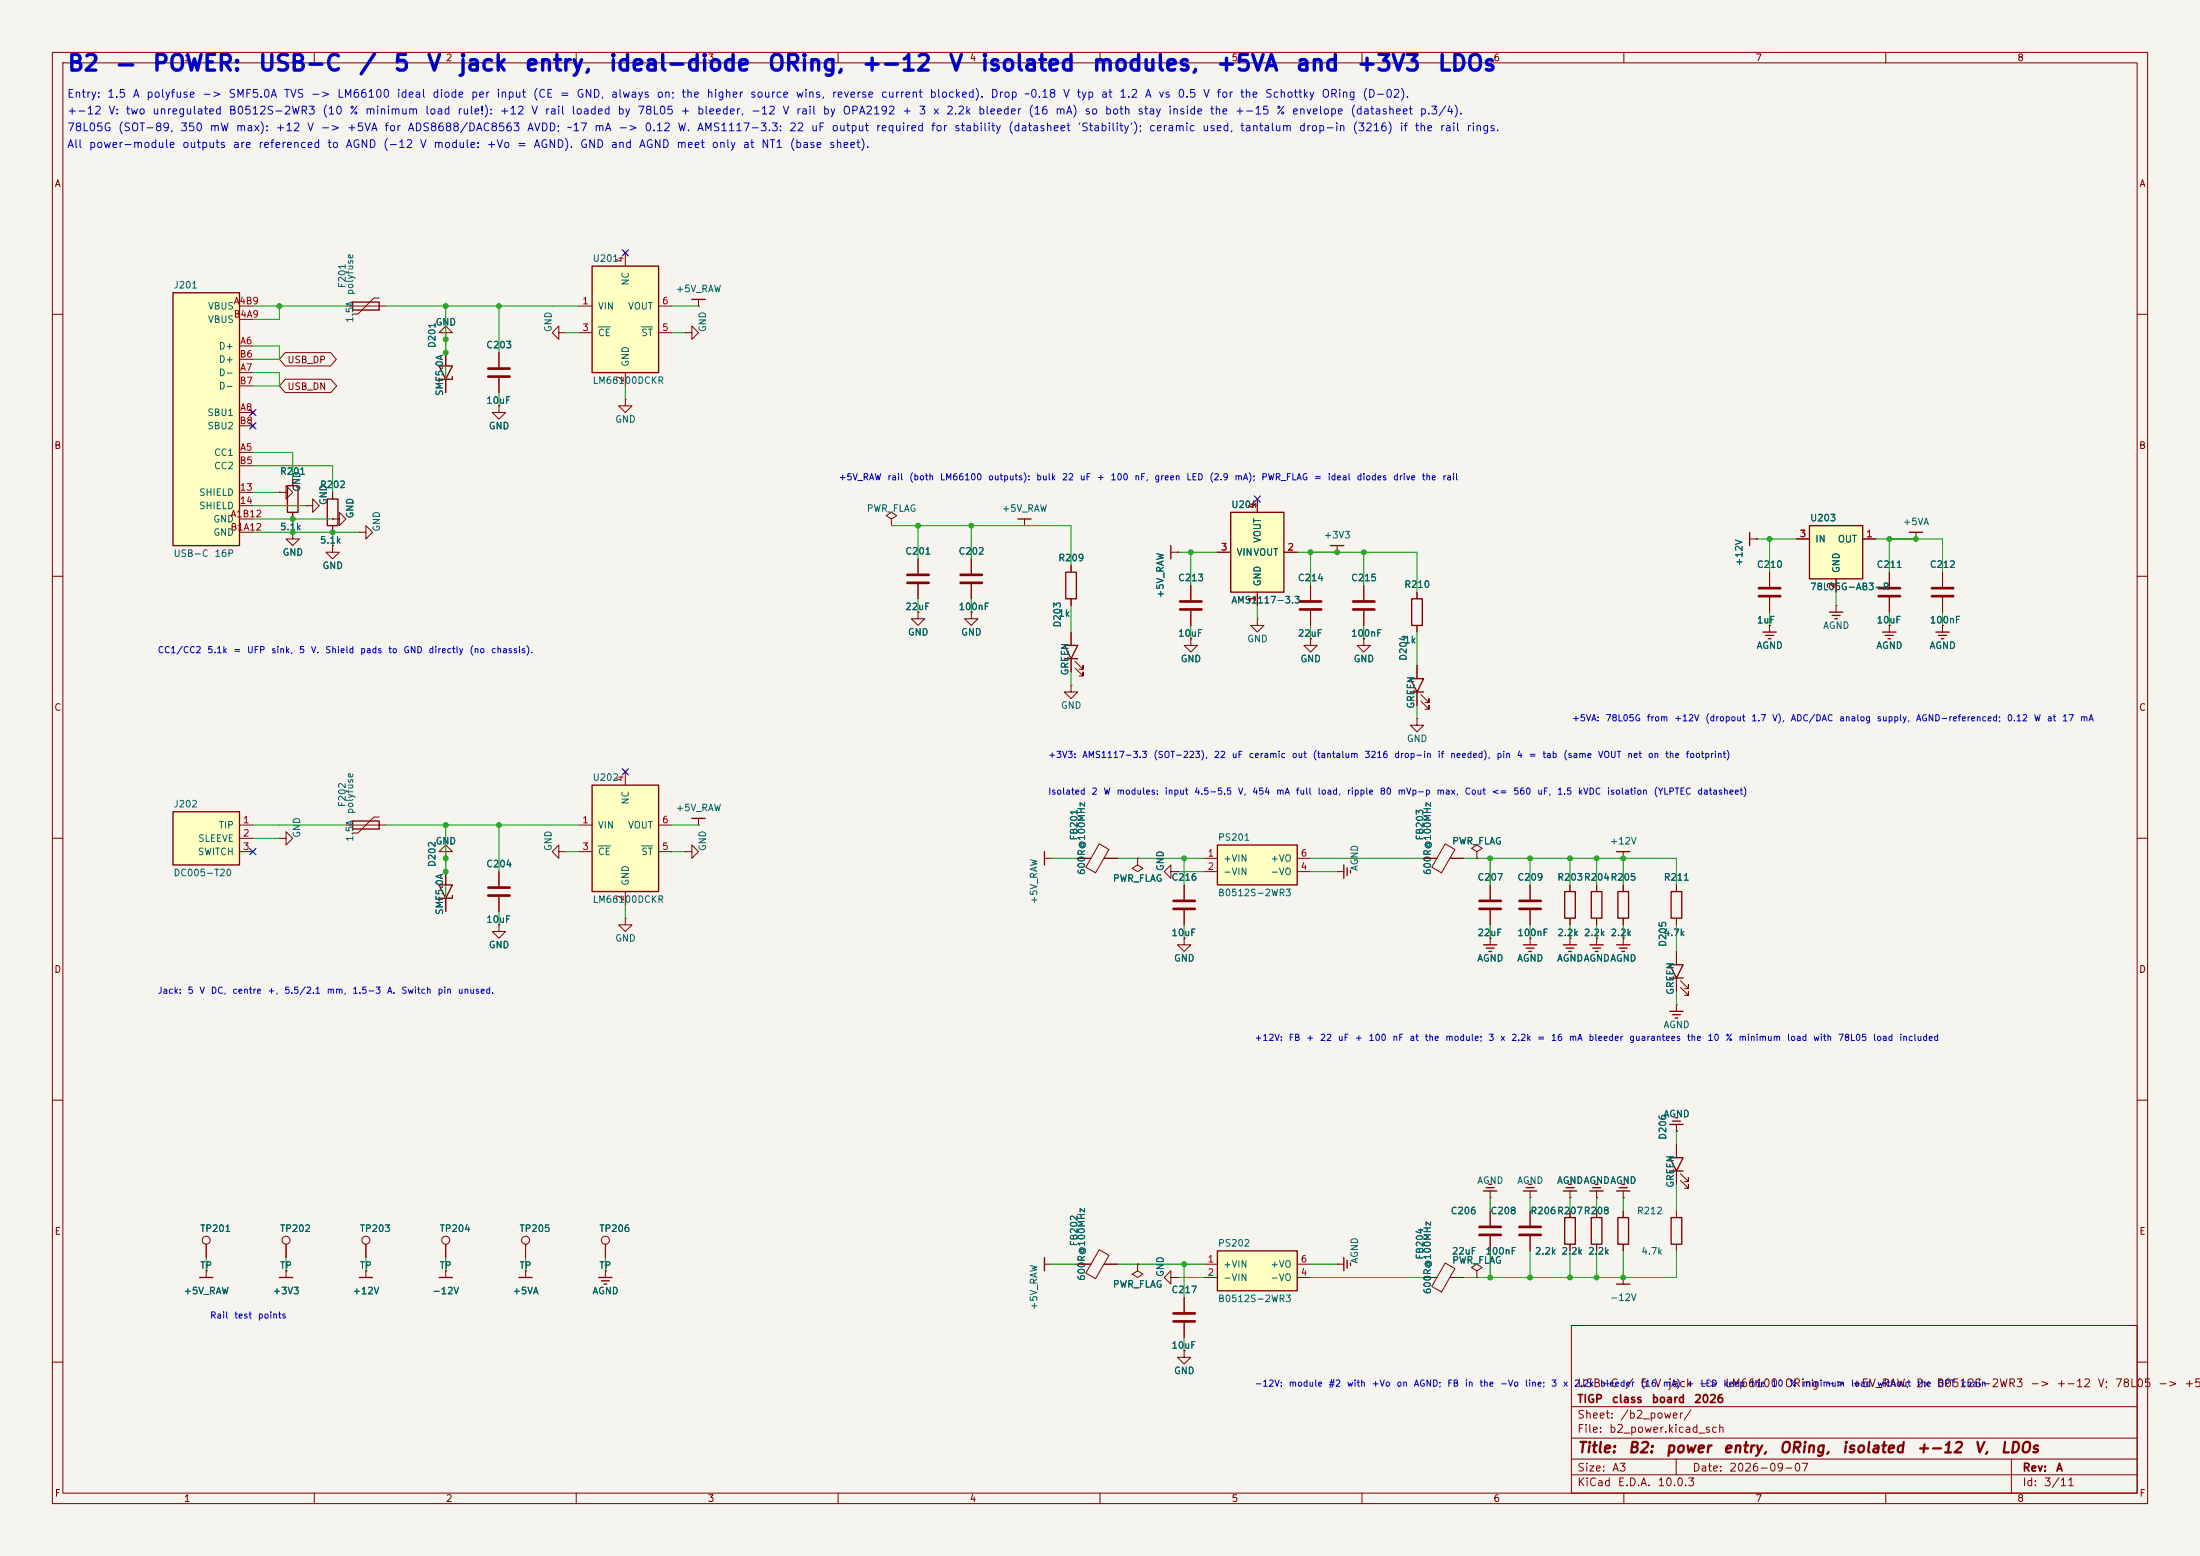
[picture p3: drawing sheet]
<svg xmlns="http://www.w3.org/2000/svg" width="420mm" height="297mm" viewBox="0 0 420 297" stroke-linecap="round" stroke-linejoin="round" font-family="sans-serif">
<path d="M0 0h420v297h-420z" fill="#f5f4ef" stroke="#f5f4ef" stroke-width=".19"/>
<g fill="none" stroke="#840000" stroke-width=".19">
<path d="M10 10h400v277h-400zM12 12h396v273h-396zM60 10v2M110 10v2M160 10v2M210 10v2M260 10v2M310 10v2M360 10v2M10 60h2M85.1 63.5h1.3l-1.3-1.3-1.3 1.3h1.3v1.3M85.1 64.8h.1"/>
<path d="M408 60h2M10 110h2M204.5 108v1.2M204.5 114.3v1.3M240 118.1v1.3h1.3l-1.3 1.3-1.2-1.3h1.2M240 118.1h.1M250.2 111.8v2.8M250.2 116.6v2.8M255.3 105.4h.1M255.3 104.1v1.3M260.3 111.8v2.8M260.3 116.6v2.8"/>
<path d="M270.5 113v1.3M270.5 119.4v1.3M408 110h2M227.3 121.9v1.3h1.3l-1.3 1.3-1.2-1.3h1.2M227.3 121.9h.1M250.2 121.9v1.3h1.3l-1.3 1.3-1.3-1.3h1.3M250.2 121.9h.1M260.3 121.9v1.3h1.3l-1.3 1.3-1.2-1.3h1.2M260.3 121.9h.1M270.5 137.2v1.2h1.3l-1.3 1.3-1.3-1.3h1.3M270.5 137.2h.1M270.5 127v2.5"/>
<path d="M270.5 132.1v2.5M271.3 133.9l1.5 1.5v-.8v.8h-.8M271.3 132.6l1.5 1.5v-.7v.7h-.8M10 160h2M408 160h2M205.7 163.8h2.6M209.9 161.1l1.8 1.1-2.6 4.4-1.8-1.1zM210.8 163.8h2.6M255.3 166.4h.1M255.3 166.4h1.2M271.8 163.8h2.5M275.9 161.1l1.8 1.1-2.5 4.4-1.9-1.1z"/>
<path d="M276.9 163.8h2.5M281.9 162.6l1.1-.7-1.1-.6-1 .6 1 .7v1.2M281.9 163.8h.1M304.8 179.1h.1M304.8 179.1v1.2M10 210h2M408 210h2M300 253h108v32h-108zM10 260h2M300 278.5h108M300 274.5h108M300 268.5h108"/>
<path d="M320 278.5v3M384 278.5v6.5M408 260h2M60 285v2M110 285v2M160 285v2M210 285v2M260 285v2M300 281.5h108M310 285v2M360 285v2"/>
</g>
<path d="M203.5 109.2h2v5.1h-2zM254 104.1h2.5M269.5 114.3h2v5.1h-2zM269.2 129.5h2.6l-1.3 2.6zM269.2 132.1h2.6M256.5 165.1v2.5M257.2 165.6v1.5M257.8 166.1v.5M303.5 180.3h2.6M304 181h1.6M304.5 181.6h.6" fill="none" stroke="#840000" stroke-width=".25"/>
<path d="M248.2 114.8h4M248.2 116.3h4M258.3 114.8h4.1M258.3 116.3h4.1" fill="none" stroke="#840000" stroke-width=".51"/>
<path d="M234.9 97.8h10.2v15.2h-10.2z" fill="#ffffc2"/>
<path d="M67.3 57.7h5.1v1.5h-5.1zM234.9 97.8h10.2v15.2h-10.2zM223.5 104.1v2.6M203.2 123.2h2.5l-1.2 2.5zM203.2 125.7h2.5" fill="none" stroke="#840000" stroke-width=".25"/>
<g fill="none" stroke="#840000" stroke-width=".19">
<path d="M66 58.4h7.7M72.4 56.9h-1l-3.1 3h-1M95.2 77.5v1.2h1.3l-1.3 1.3-1.2-1.3h1.2M95.2 77.5h.1M95.2 67.3v2.8M95.2 72.1v2.8M119.4 76.2v1.3h1.2l-1.2 1.2-1.3-1.2h1.3M119.4 76.2h.1M240 95.3v2.5M223.5 105.4h1.3M224.8 105.4h.1M227.3 111.8v2.8"/>
<path d="M227.3 116.6v2.8M232.4 105.4h2.5M240 113v2.6M245.1 105.4h2.5M204.5 130.8v1.3h1.2l-1.2 1.3-1.3-1.3h1.3M204.5 130.8h.1M204.5 120.7v2.5M204.5 125.7v2.6M205.2 127.5l1.6 1.5v-.7v.7h-.8M205.2 126.2l1.6 1.6v-.8v.8h-.8M226.1 179.1v1.2h1.2l-1.2 1.3-1.3-1.3h1.3M226.1 179.1h.1"/>
<path d="M226.1 168.9v2.8M226.1 173.7v2.8M85.1 237.5v2.5"/>
<circle cx="85.1" cy="236.7" r=".76"/>
</g>
<path d="M93.2 70.4h4.1M93.2 71.9h4.1M225.3 114.8h4.1M225.3 116.3h4.1M224 172h4.1M224 173.5h4.1" fill="none" stroke="#840000" stroke-width=".51"/>
<path d="M232.4 161.3h15.2v7.6h-15.2z" fill="#ffffc2"/>
<g fill="none" stroke="#840000" stroke-width=".25">
<path d="M232.4 161.3h15.2v7.6h-15.2zM298.7 170.2h2v5.1h-2zM303.8 170.2h2v5.1h-2zM308.9 170.2h2v5.1h-2zM319 170.2h2.1v5.1h-2.1zM283.2 180.3h2.5M283.7 181h1.5M284.2 181.6h.5M290.8 180.3h2.6M291.3 181h1.6M291.8 181.6h.6M298.4 180.3h2.6"/>
<path d="M299 181h1.5M299.5 181.6h.5M308.6 180.3h2.5M309.1 181h1.5M309.6 181.6h.5M318.8 184.2h2.5l-1.3 2.5zM318.8 186.7h2.5M318.8 193h2.5M319.3 193.7h1.5M319.8 194.3h.5"/>
</g>
<g fill="none" stroke="#840000" stroke-width=".19">
<path d="M53.3 94h1.3v-1.3l1.3 1.3-1.3 1.3v-1.3M53.3 94h.1M55.9 101.6v1.3h1.2l-1.2 1.2-1.3-1.2h1.3M55.9 101.6h.1M217.2 163.8v1.3l1 .6-1 .7-1-.7 1-.6M217.2 163.8h.1M223.5 166.4v-1.3l-1.3 1.3 1.3 1.2v-1.2h1.3M224.8 166.4h.1M229.9 163.8h2.5M229.9 166.4h2.5M247.6 163.8h2.6M247.6 166.4h2.6"/>
<path d="M284.5 179.1h.1M284.5 168.9v2.8M284.5 173.7v2.8M284.5 179.1v1.2M292.1 179.1h.1M292.1 168.9v2.8M292.1 173.7v2.8M292.1 179.1v1.2M299.7 179.1h.1M299.7 168.9v1.3M299.7 175.3v1.2M299.7 179.1v1.2"/>
<path d="M304.8 168.9v1.3M304.8 175.3v1.2M309.9 179.1h.1M309.9 168.9v1.3M309.9 175.3v1.2M309.9 179.1v1.2M320 168.9v1.3M320 175.3v1.2M320 191.8h.1M320 181.6v2.6M320 186.7v2.5M320 191.8v1.2"/>
<path d="M320.8 188.5l1.5 1.5v-.8v.8h-.7M320.8 187.2l1.5 1.5v-.7v.7h-.7"/>
</g>
<path d="M282.4 172h4.1M282.4 173.5h4.1M290.1 172h4M290.1 173.5h4" fill="none" stroke="#840000" stroke-width=".51"/>
<path d="M33 55.9h12.7v48.2h-12.7z" fill="#ffffc2"/>
<path d="M33 55.9h12.7v48.2h-12.7zM54.9 92.7h2v5.1h-2zM62.5 95.3h2v5h-2zM67.3 156.7h5.1v1.5h-5.1z" fill="none" stroke="#840000" stroke-width=".25"/>
<g fill="none" stroke="#840000" stroke-width=".19">
<path d="M45.7 58.4h2.6M45.7 66h2.6M45.7 71.1h2.6M45.7 78.7h2.6M45.7 61h2.6M45.7 68.6h2.6M45.7 73.7h2.6M47.9 78.4l.7 .7M48.6 78.4l-.7 .7M45.7 94h2.6M45.7 96.5h2.6M45.7 99.1h2.6"/>
<path d="M45.7 86.4h2.6M45.7 88.9h2.6M45.7 81.3h2.6M47.9 80.9l.7 .8M48.6 80.9l-.7 .8M55.9 91.4v1.3M55.9 97.8v1.3M58.4 96.5h1.3v-1.2l1.3 1.2-1.3 1.3v-1.3M58.4 96.5h.1M63.5 99.1h1.3v-1.3l1.2 1.3-1.2 1.2v-1.2M63.5 99.1h.1M63.5 94v1.3"/>
<path d="M45.7 101.6h2.6M63.5 100.3v1.3M68.6 101.6h1.2v-1.3l1.3 1.3-1.3 1.3v-1.3M68.6 101.6h.1M66 157.5h7.7M72.4 156h-1l-3.1 3h-1M53.3 160h1.3v-1.2l1.3 1.2-1.3 1.3v-1.3M53.3 160h.1M209.9 238.5l1.8 1.1-2.6 4.5-1.8-1.1zM284.5 231.1v2.8M284.5 236v2.8M205.7 241.3h2.6"/>
<path d="M210.8 241.3h2.6M217.2 241.3v1.3l1 .6-1 .6-1-.6 1-.6M217.2 241.3h.1M223.5 243.8v-1.2l-1.3 1.2 1.3 1.3v-1.3h1.3M224.8 243.8h.1M281.9 242.6l1.1-.7-1.1-.6-1 .6 1 .7v1.2M281.9 243.8h.1"/>
</g>
<path d="M282.4 235.7h4.1M282.4 234.2h4.1" fill="none" stroke="#840000" stroke-width=".51"/>
<path d="M232.4 238.8h15.2v7.6h-15.2z" fill="#ffffc2"/>
<path d="M132.1 57.2h2.5M194.3 99.1h2.5M308.6 162.6h2.5M232.4 238.8h15.2v7.6h-15.2zM256.5 240v2.6M257.2 240.5v1.6M257.8 241v.6" fill="none" stroke="#840000" stroke-width=".25"/>
<g fill="none" stroke="#840000" stroke-width=".19">
<path d="M133.3 58.4h.1M133.3 57.2v1.2M130.8 63.5h1.3v-1.3l1.2 1.3-1.2 1.3v-1.3M130.8 63.5h.1M195.6 99.1v1.2M63.5 104.1v1.3h1.3l-1.3 1.3-1.3-1.3h1.3M63.5 104.1h.1M175.3 116.8v1.3h1.2l-1.2 1.3-1.3-1.3h1.3M175.3 116.8h.1M175.3 106.7v2.8M175.3 111.5v2.8M185.4 116.8v1.3h1.3l-1.3 1.3-1.3-1.3h1.3"/>
<path d="M185.4 116.8h.1M185.4 106.7v2.8M185.4 111.5v2.8M195.6 100.3h.1M85.1 162.6h1.3l-1.3-1.3-1.3 1.3h1.3v1.2M85.1 163.8h.1M309.9 163.8h.1M309.9 162.6v1.2M226.1 257.8v1.3h1.2l-1.2 1.2-1.3-1.2h1.3M226.1 257.8h.1M226.1 247.6v2.8M226.1 252.5v2.8"/>
<path d="M229.9 241.3h2.5M229.9 243.8h2.5M247.6 241.3h2.6M247.6 243.8h2.6M255.3 241.3h.1M255.3 241.3h1.2M271.8 243.8h2.5M275.9 241.1l1.8 1.1-2.5 4.4-1.9-1.1zM276.9 243.8h2.5"/>
</g>
<path d="M173.2 109.7h4.1M173.2 111.3h4.1M183.4 109.7h4.1M183.4 111.3h4.1M224 250.7h4.1M224 252.2h4.1" fill="none" stroke="#840000" stroke-width=".51"/>
<path d="M345.4 100.3h10.2v10.2h-10.2z" fill="#ffffc2"/>
<path d="M345.4 100.3h10.2v10.2h-10.2zM364.5 101.6h2.5M132.1 156.2h2.5" fill="none" stroke="#840000" stroke-width=".25"/>
<path d="M170.2 99.1l1-.7-1-.6-1 .6 1 .7v1.2M170.2 100.3h.1M342.9 102.9h2.5M350.5 110.5v2.5M355.6 102.9h2.5M365.8 102.9h.1M365.8 101.6v1.3M133.3 157.5h.1M133.3 156.2v1.3M130.8 162.6h1.3v-1.3l1.2 1.3-1.2 1.2v-1.2M130.8 162.6h.1" fill="none" stroke="#840000" stroke-width=".19"/>
<path d="M113 149.9h12.7v20.3h-12.7z" fill="#ffffc2"/>
<g fill="none" stroke="#840000" stroke-width=".25">
<path d="M334 101.6v2.5M349.2 116.8h2.6M349.8 117.5h1.5M350.3 118.1h.5M336.5 120.7h2.6M337.1 121.3h1.5M337.6 121.9h.5M359.4 120.7h2.5M359.9 121.3h1.5M360.4 121.9h.5M369.6 120.7h2.5M370.1 121.3h1.5"/>
<path d="M370.6 121.9h.5M113 149.9h12.7v20.3h-12.7zM199.4 162.6v2.5"/>
</g>
<g fill="none" stroke="#840000" stroke-width=".19">
<path d="M334 102.9h1.3M335.3 102.9h.1M337.8 119.4h.1M337.8 109.2v2.8M337.8 114v2.8M337.8 119.4v1.3M350.5 115.6h.1M350.5 115.6v1.2M360.7 119.4h.1M360.7 119.4v1.3M370.8 119.4h.1M370.8 119.4v1.3"/>
<path d="M110.5 157.5h2.5M119 146.9l.8 .8M119.4 147.3v2.6M119.8 146.9l-.8 .8M125.7 157.5h2.6M95.2 176.5v1.3h1.3l-1.3 1.3-1.2-1.3h1.2M95.2 176.5h.1M95.2 166.4v2.8M95.2 171.2v2.8M106.7 162.6v-1.3l-1.3 1.3 1.3 1.2v-1.2h1.2M107.9 162.6h.1M110.5 162.6h2.5"/>
<path d="M119.4 175.3v1.2h1.2l-1.2 1.3-1.3-1.3h1.3M119.4 175.3h.1M119.4 170.2v2.5M125.7 162.6h2.6M199.4 163.8h1.3M200.7 163.8h.1"/>
</g>
<path d="M114.2 161.5h2.3M122.5 161.5h2.1" fill="none" stroke="#006464" stroke-width=".19"/>
<path d="M335.8 112.3h4.1M335.8 113.8h4.1M93.2 169.4h4.1M93.2 170.9h4.1" fill="none" stroke="#840000" stroke-width=".51"/>
<path d="M33 154.9h12.7v10.2h-12.7z" fill="#ffffc2"/>
<g fill="none" stroke="#840000" stroke-width=".25">
<path d="M83.8 69.9h2.6l-1.3 2.5zM86.4 71.9v.5h-2.6v.5M33 154.9h12.7v10.2h-12.7zM83.8 168.9h2.6l-1.3 2.6zM86.4 170.9v.6h-2.6v.5M318.8 214.6h2.5M319.3 214h1.5M319.8 213.4h.5M283.2 227.3h2.5M283.7 226.7h1.5M284.2 226.1h.5M290.8 227.3h2.6"/>
<path d="M291.3 226.7h1.6M291.8 226.1h.6M298.4 227.3h2.6M298.7 232.4h2v5.1h-2zM299 226.7h1.5M299.5 226.1h.5M303.5 227.3h2.6M303.8 232.4h2v5.1h-2zM304 226.7h1.6M304.5 226.1h.6M308.6 227.3h2.5M308.9 232.4h2v5.1h-2z"/>
<path d="M309.1 226.7h1.5M309.6 226.1h.5M318.8 221h2.5l-1.3 2.5zM318.8 223.5h2.5M319 232.4h2.1v5.1h-2.1zM38.1 243.8h2.5M53.3 243.8h2.6M68.6 243.8h2.5M83.8 243.8h2.6M99.1 243.8h2.5M114.3 243.8h2.5M114.8 244.5h1.5"/>
<path d="M115.3 245.1h.5M199.4 240v2.6M308.6 245.1h2.5"/>
</g>
<g fill="none" stroke="#840000" stroke-width=".19">
<path d="M85.1 67.3v2.6M85.1 72.4v2.5M360.7 109.2v2.8M360.7 114v2.8M370.8 109.2v2.8M370.8 114v2.8M45.7 157.5h2.6M45.7 160h2.6M45.7 162.6h2.6M85.1 166.4v2.5M85.1 171.5v2.5M320 215.9h.1"/>
<path d="M320 214.6v1.3M320 218.4v2.6M39.4 237.5v2.5M54.6 237.5v2.5M69.8 237.5v2.5M100.3 237.5v2.5M115.6 237.5v2.5M284.5 228.6h.1M284.5 227.3v1.3M292.1 228.6h.1M292.1 227.3v1.3M292.1 231.1v2.8"/>
<path d="M292.1 236v2.8M299.7 228.6h.1M299.7 227.3v1.3M299.7 231.1v1.3M299.7 237.5v1.3M304.8 228.6h.1M304.8 227.3v1.3M304.8 231.1v1.3M304.8 237.5v1.3M309.9 228.6h.1M309.9 227.3v1.3M309.9 231.1v1.3"/>
<path d="M309.9 237.5v1.3M320 223.5v2.6M320 231.1v1.3M320 237.5v1.3M320.8 225.3l1.5 1.5v-.7v.7h-.7M320.8 224l1.5 1.6v-.8v.8h-.7M39.4 242.6h.1M39.4 242.6v1.2M54.6 242.6h.1M54.6 242.6v1.2M69.8 242.6h.1M69.8 242.6v1.2"/>
<path d="M85.1 242.6h.1M85.1 242.6v1.2M100.3 242.6h.1M100.3 242.6v1.2M115.6 242.6h.1M115.6 242.6v1.2M199.4 241.3h1.3M200.7 241.3h.1M309.9 243.8h.1M309.9 243.8v1.3"/>
<circle cx="39.4" cy="236.7" r=".76"/>
<circle cx="54.6" cy="236.7" r=".76"/>
<circle cx="69.8" cy="236.7" r=".76"/>
<circle cx="100.3" cy="236.7" r=".76"/>
<circle cx="115.6" cy="236.7" r=".76"/>
</g>
<path d="M358.6 112.3h4.1M358.6 113.8h4.1M368.8 112.3h4.1M368.8 113.8h4.1M290.1 235.7h4M290.1 234.2h4" fill="none" stroke="#840000" stroke-width=".51"/>
<path d="M113 50.8h12.7v20.3h-12.7z" fill="#ffffc2"/>
<path d="M113 50.8h12.7v20.3h-12.7z" fill="none" stroke="#840000" stroke-width=".25"/>
<g fill="none" stroke="#840000" stroke-width=".19">
<path d="M110.5 58.4h2.5M119 47.9l.8 .7M119.4 48.3v2.5M119.8 47.9l-.8 .7M125.7 58.4h2.6M54.5 72.4h8.7l1.1 1.3-1.1 1.2h-8.7l-1.2-1.2zM54.5 67.3h8.6l1.1 1.3-1.1 1.3h-8.6l-1.2-1.3zM85.1 64.8h.1M85.1 67.3v2.6M85.1 72.4v2.5M95.2 77.5h.1M95.2 67.3v2.8"/>
<path d="M95.2 72.1v2.8M106.7 63.5v-1.3l-1.3 1.3 1.3 1.3v-1.3h1.2M107.9 63.5h.1M110.5 63.5h2.5M119.4 71.1v2.6M125.7 63.5h2.6M53.3 94h.1M55.9 91.4v1.3M55.9 97.8v1.3M58.4 96.5h.1M63.5 99.1h.1M63.5 94v1.3"/>
<path d="M240 95.3v2.5M55.9 101.6h.1M63.5 104.1h.1M63.5 100.3v1.3M175.3 116.8h.1M175.3 106.7v2.8M175.3 111.5v2.8M185.4 116.8h.1M185.4 106.7v2.8M185.4 111.5v2.8M204.5 108v1.2M204.5 114.3v1.3"/>
<path d="M224.8 105.4h.1M227.3 111.8v2.8M227.3 116.6v2.8M232.4 105.4h2.5M240 113v2.6M245.1 105.4h2.5M250.2 111.8v2.8M250.2 116.6v2.8M260.3 111.8v2.8M260.3 116.6v2.8M270.5 113v1.3M270.5 119.4v1.3"/>
<path d="M335.3 102.9h.1M337.8 119.4h.1M337.8 109.2v2.8M337.8 114v2.8M342.9 102.9h2.5M350.5 110.5v2.5M355.6 102.9h2.5M360.7 119.4h.1M360.7 109.2v2.8M360.7 114v2.8M370.8 119.4h.1M370.8 109.2v2.8"/>
<path d="M370.8 114v2.8M204.5 120.7v2.5M204.5 125.7v2.6M227.3 121.9h.1M250.2 121.9h.1M260.3 121.9h.1M270.5 127v2.5M270.5 132.1v2.5M85.1 163.8h.1M85.1 166.4v2.5M85.1 171.5v2.5M95.2 176.5h.1"/>
<path d="M95.2 166.4v2.8M95.2 171.2v2.8M205.7 163.8h2.6M210.8 163.8h2.6M217.2 163.8h.1M224.8 166.4h.1M226.1 179.1h.1M226.1 168.9v2.8M226.1 173.7v2.8M271.8 163.8h2.5M276.9 163.8h2.5M281.9 163.8h.1"/>
<path d="M284.5 179.1h.1M284.5 168.9v2.8M284.5 173.7v2.8M292.1 179.1h.1M292.1 168.9v2.8M292.1 173.7v2.8M299.7 179.1h.1M299.7 168.9v1.3M299.7 175.3v1.2M304.8 179.1h.1M304.8 168.9v1.3M304.8 175.3v1.2"/>
<path d="M309.9 179.1h.1M309.9 168.9v1.3M309.9 175.3v1.2M320 168.9v1.3M320 175.3v1.2M320 181.6v2.6M320 186.7v2.5M320 215.9h.1M320 218.4v2.6M39.4 237.5v2.5M54.6 237.5v2.5M69.8 237.5v2.5"/>
<path d="M85.1 237.5v2.5M100.3 237.5v2.5M115.6 237.5v2.5M284.5 231.1v2.8M284.5 236v2.8M292.1 231.1v2.8M292.1 236v2.8M299.7 228.6h.1M299.7 231.1v1.3M299.7 237.5v1.3M304.8 228.6h.1M304.8 231.1v1.3"/>
<path d="M304.8 237.5v1.3M309.9 228.6h.1M309.9 231.1v1.3M309.9 237.5v1.3M320 223.5v2.6M39.4 242.6h.1M54.6 242.6h.1M69.8 242.6h.1M85.1 242.6h.1M100.3 242.6h.1M115.6 242.6h.1M205.7 241.3h2.6"/>
<path d="M210.8 241.3h2.6M217.2 241.3h.1M224.8 243.8h.1M226.1 257.8h.1M226.1 247.6v2.8M226.1 252.5v2.8M271.8 243.8h2.5M276.9 243.8h2.5M281.9 243.8h.1"/>
</g>
<path d="M114.2 62.4h2.3M122.5 62.4h2.1" fill="none" stroke="#006464" stroke-width=".19"/>
<g fill="none" stroke="#009600" stroke-width=".19">
<path d="M48.3 58.4h17.7M53.3 58.4v2.6h-5M73.7 58.4h36.8M85.1 58.4v16.5M95.2 58.4v8.9M128.3 58.4h5M48.3 71.1h5v2.6h-5M48.3 66h5v2.6h-5M95.2 74.9v2.6M107.9 63.5h2.6M119.4 73.7v2.5M128.3 63.5h2.5"/>
<path d="M48.3 86.4h7.6v5M48.3 94h5M48.3 88.9h15.2v5.1M48.3 96.5h10.1M48.3 99.1h15.2M55.9 99.1v2.5M48.3 101.6h20.3M63.5 101.6v2.5M170.2 100.3h34.3v7.7M175.3 100.3v6.4M175.3 114.3v2.5M185.4 100.3v6.4"/>
<path d="M185.4 114.3v2.5M204.5 115.6v5.1M224.8 105.4h7.6M227.3 105.4v6.4M227.3 119.4v2.5M240 115.6v2.5M247.6 105.4h22.9v7.6M250.2 105.4v6.4M250.2 119.4v2.5M260.3 105.4v6.4M260.3 119.4v2.5M335.3 102.9h7.6"/>
<path d="M337.8 102.9v6.3M337.8 116.8v2.6M350.5 113v2.6M358.1 102.9h12.7v6.3M360.7 102.9v6.3M360.7 116.8v2.6M370.8 116.8v2.6M204.5 128.3v2.5M270.5 120.7v6.3M270.5 134.6v2.6M48.3 157.5h17.7M73.7 157.5h36.8"/>
<path d="M85.1 157.5v16.5M95.2 157.5v8.9M128.3 157.5h5M48.3 160h5M95.2 174v2.5M107.9 162.6h2.6M119.4 172.7v2.6M128.3 162.6h2.5M200.7 163.8h5M213.4 163.8h16.5M224.8 166.4h5.1M226.1 163.8v5.1"/>
<path d="M226.1 176.5v2.6M250.2 163.8h21.6M250.2 166.4h5.1M279.4 163.8h40.6v5.1M284.5 163.8v5.1M284.5 176.5v2.6M292.1 163.8v5.1M292.1 176.5v2.6M299.7 163.8v5.1M299.7 176.5v2.6M304.8 163.8v5.1M304.8 176.5v2.6"/>
<path d="M309.9 163.8v5.1M309.9 176.5v2.6M320 176.5v5.1M320 189.2v2.6M320 215.9v2.5M284.5 228.6v2.5M284.5 238.8v5M292.1 228.6v2.5M292.1 238.8v5M299.7 228.6v2.5M299.7 238.8v5M304.8 228.6v2.5"/>
<path d="M304.8 238.8v5M309.9 228.6v2.5M309.9 238.8v5M320 226.1v5M320 238.8v5h-40.6M39.4 240v2.6M54.6 240v2.6M69.8 240v2.6M85.1 240v2.6M100.3 240v2.6M115.6 240v2.6M200.7 241.3h5"/>
<path d="M213.4 241.3h16.5M224.8 243.8h5.1M226.1 241.3v6.3M226.1 255.3v2.5M250.2 241.3h5.1M250.2 243.8h21.6"/>
</g>
<path d="M118.8 47.7l1.2 1.2M120 47.7l-1.2 1.2M47.7 78.1l1.2 1.2M48.9 78.1l-1.2 1.2M47.7 80.7l1.2 1.2M48.9 80.7l-1.2 1.2M239.4 94.6l1.2 1.3M240.6 94.6l-1.2 1.3M118.8 146.7l1.2 1.2M120 146.7l-1.2 1.2M47.7 162l1.2 1.2M48.9 162l-1.2 1.2" fill="none" stroke="#000084" stroke-width=".19"/>
<g fill="#009600" stroke="#009600" stroke-width=".19">
<circle cx="255.3" cy="105.4" r=".46"/>
<circle cx="260.3" cy="105.4" r=".46"/>
<circle cx="250.2" cy="105.4" r=".46"/>
<circle cx="309.9" cy="163.8" r=".46"/>
<circle cx="284.5" cy="163.8" r=".46"/>
<circle cx="292.1" cy="163.8" r=".46"/>
<circle cx="299.7" cy="163.8" r=".46"/>
<circle cx="284.5" cy="243.8" r=".46"/>
<circle cx="226.1" cy="241.3" r=".46"/>
<circle cx="292.1" cy="243.8" r=".46"/>
<circle cx="304.8" cy="163.8" r=".46"/>
<circle cx="365.8" cy="102.9" r=".46"/>
<circle cx="360.7" cy="102.9" r=".46"/>
<circle cx="337.8" cy="102.9" r=".46"/>
<circle cx="309.9" cy="243.8" r=".46"/>
<circle cx="304.8" cy="243.8" r=".46"/>
<circle cx="299.7" cy="243.8" r=".46"/>
<circle cx="227.3" cy="105.4" r=".46"/>
<circle cx="226.1" cy="163.8" r=".46"/>
<circle cx="53.3" cy="58.4" r=".46"/>
<circle cx="55.9" cy="101.6" r=".46"/>
<circle cx="55.9" cy="99.1" r=".46"/>
<circle cx="85.1" cy="163.8" r=".46"/>
<circle cx="63.5" cy="101.6" r=".46"/>
<circle cx="185.4" cy="100.3" r=".46"/>
<circle cx="175.3" cy="100.3" r=".46"/>
<circle cx="85.1" cy="166.4" r=".46"/>
<circle cx="85.1" cy="157.5" r=".46"/>
<circle cx="95.2" cy="157.5" r=".46"/>
<circle cx="85.1" cy="67.3" r=".46"/>
<circle cx="85.1" cy="58.4" r=".46"/>
<circle cx="95.2" cy="58.4" r=".46"/>
<circle cx="85.1" cy="64.8" r=".46"/>
</g>
<g font-size="3" fill="#0000c2">
<text x="12.7" y="14.3">B2</text>
<text x="22" y="14.3">—</text>
<text x="29" y="14.3">POWER:</text>
<text x="49.2" y="14.3">USB-C</text>
<text x="68.4" y="14.3">/</text>
<text x="75" y="14.3">5</text>
<text x="81.3" y="14.3">V</text>
<text x="87.4" y="14.3">jack</text>
<text x="100" y="14.3">entry,</text>
<text x="116.1" y="14.3">ideal-diode</text>
<text x="146.4" y="14.3">ORing,</text>
<text x="164.3" y="14.3">+-12</text>
<text x="181" y="14.3">V</text>
<text x="187" y="14.3">isolated</text>
<text x="208.4" y="14.3">modules,</text>
<text x="232" y="14.3">+5VA</text>
<text x="247.2" y="14.3">and</text>
<text x="258.8" y="14.3">+3V3</text>
<text x="274.3" y="14.3">LDOs</text>
</g>
<g font-size="2" fill="#840000">
<text x="301" y="277.8">Title:</text>
<text x="310.7" y="277.8">B2:</text>
<text x="317.8" y="277.8">power</text>
<text x="328.8" y="277.8">entry,</text>
<text x="339.5" y="277.8">ORing,</text>
<text x="351.5" y="277.8">isolated</text>
<text x="365.7" y="277.8">+-12</text>
<text x="376.8" y="277.8">V,</text>
<text x="381.8" y="277.8">LDOs</text>
</g>
<g font-size="1.5" fill="#0000c2">
<text x="12.7" y="22.2">+-12</text>
<text x="12.7" y="19">Entry:</text>
<text x="20.4" y="19">1.5</text>
<text x="20.6" y="22.2">V:</text>
<text x="23.9" y="22.2">two</text>
<text x="25.2" y="19">A</text>
<text x="27.8" y="19">polyfuse</text>
<text x="29" y="22.2">unregulated</text>
<text x="38.5" y="19">-&gt;</text>
<text x="43.5" y="19">SMF5.0A</text>
<text x="43.5" y="22.2">B0512S-2WR3</text>
<text x="54.1" y="19">TVS</text>
<text x="59.2" y="19">-&gt;</text>
<text x="61.4" y="22.2">(10</text>
<text x="64.2" y="19">LM66100</text>
<text x="66.6" y="22.2">%</text>
<text x="69.6" y="22.2">minimum</text>
<text x="75.6" y="19">ideal</text>
<text x="81" y="22.2">load</text>
<text x="82.4" y="19">diode</text>
<text x="87.2" y="22.2">rule!):</text>
<text x="89.8" y="19">per</text>
<text x="94.7" y="19">input</text>
<text x="95.3" y="22.2">+12</text>
<text x="101.3" y="22.2">V</text>
<text x="101.6" y="19">(CE</text>
<text x="103.9" y="22.2">rail</text>
<text x="106.8" y="19">=</text>
<text x="109" y="22.2">loaded</text>
<text x="109.9" y="19">GND,</text>
<text x="116.5" y="19">always</text>
<text x="117.8" y="22.2">by</text>
<text x="121.6" y="22.2">78L05</text>
<text x="125.2" y="19">on;</text>
<text x="129.8" y="22.2">+</text>
<text x="130" y="19">the</text>
<text x="132.9" y="22.2">bleeder,</text>
<text x="134.8" y="19">higher</text>
<text x="143.1" y="19">source</text>
<text x="143.2" y="22.2">-12</text>
<text x="149.3" y="22.2">V</text>
<text x="151.8" y="19">wins,</text>
<text x="151.8" y="22.2">rail</text>
<text x="156.9" y="22.2">by</text>
<text x="158.7" y="19">reverse</text>
<text x="160.7" y="22.2">OPA2192</text>
<text x="168" y="19">current</text>
<text x="172.1" y="22.2">+</text>
<text x="175.3" y="22.2">3</text>
<text x="177.3" y="19">blocked).</text>
<text x="178" y="22.2">x</text>
<text x="180.5" y="22.2">2.2k</text>
<text x="186.6" y="22.2">bleeder</text>
<text x="189" y="19">Drop</text>
<text x="195.4" y="19">~0.18</text>
<text x="196.2" y="22.2">(16</text>
<text x="201.3" y="22.2">mA)</text>
<text x="202.8" y="19">V</text>
<text x="205.4" y="19">typ</text>
<text x="206.9" y="22.2">so</text>
<text x="210" y="19">at</text>
<text x="210.8" y="22.2">both</text>
<text x="213.6" y="19">1.2</text>
<text x="217" y="22.2">stay</text>
<text x="218.4" y="19">A</text>
<text x="221" y="19">vs</text>
<text x="222.9" y="22.2">inside</text>
<text x="224.7" y="19">0.5</text>
<text x="229.5" y="19">V</text>
<text x="230.8" y="22.2">the</text>
<text x="232.1" y="19">for</text>
<text x="235.6" y="22.2">+-15</text>
<text x="236.6" y="19">the</text>
<text x="241.4" y="19">Schottky</text>
<text x="243.5" y="22.2">%</text>
<text x="246.5" y="22.2">envelope</text>
<text x="252.2" y="19">ORing</text>
<text x="257.7" y="22.2">(datasheet</text>
<text x="260" y="19">(D-02).</text>
<text x="270.9" y="22.2">p.3/4).</text>
<text x="12.7" y="25.4">78L05G</text>
<text x="12.7" y="28.6">All</text>
<text x="16.9" y="28.6">power-module</text>
<text x="22.4" y="25.4">(SOT-89,</text>
<text x="34.3" y="25.4">350</text>
<text x="34.7" y="28.6">outputs</text>
<text x="39.9" y="25.4">mW</text>
<text x="44.3" y="28.6">are</text>
<text x="44.9" y="25.4">max):</text>
<text x="49.2" y="28.6">referenced</text>
<text x="52.5" y="25.4">+12</text>
<text x="58.5" y="25.4">V</text>
<text x="61.1" y="25.4">-&gt;</text>
<text x="62.3" y="28.6">to</text>
<text x="65.9" y="28.6">AGND</text>
<text x="66.1" y="25.4">+5VA</text>
<text x="73" y="28.6">(-12</text>
<text x="73.3" y="25.4">for</text>
<text x="77.7" y="25.4">ADS8688/DAC8563</text>
<text x="80" y="28.6">V</text>
<text x="82.6" y="28.6">module:</text>
<text x="92.8" y="28.6">+Vo</text>
<text x="98.6" y="28.6">=</text>
<text x="100.5" y="25.4">AVDD;</text>
<text x="101.7" y="28.6">AGND).</text>
<text x="108.1" y="25.4">~17</text>
<text x="110.6" y="28.6">GND</text>
<text x="113.3" y="25.4">mA</text>
<text x="116.5" y="28.6">and</text>
<text x="117.9" y="25.4">-&gt;</text>
<text x="121.8" y="28.6">AGND</text>
<text x="122.9" y="25.4">0.12</text>
<text x="129" y="28.6">meet</text>
<text x="129.2" y="25.4">W.</text>
<text x="132.9" y="25.4">AMS1117-3.3:</text>
<text x="135.7" y="28.6">only</text>
<text x="141.7" y="28.6">at</text>
<text x="145.2" y="28.6">NT1</text>
<text x="150.5" y="25.4">22</text>
<text x="150.6" y="28.6">(base</text>
<text x="154.7" y="25.4">uF</text>
<text x="158.1" y="28.6">sheet).</text>
<text x="158.6" y="25.4">output</text>
<text x="167.1" y="25.4">required</text>
<text x="177.6" y="25.4">for</text>
<text x="182" y="25.4">stability</text>
<text x="192.3" y="25.4">(datasheet</text>
<text x="205.6" y="25.4">'Stability');</text>
<text x="219.2" y="25.4">ceramic</text>
<text x="229.4" y="25.4">used,</text>
<text x="236.6" y="25.4">tantalum</text>
<text x="247.8" y="25.4">drop-in</text>
<text x="258.1" y="25.4">(3216)</text>
<text x="267.1" y="25.4">if</text>
<text x="269.9" y="25.4">the</text>
<text x="274.7" y="25.4">rail</text>
<text x="279.8" y="25.4">rings.</text>
</g>
<g font-size="1.5" fill="#840000">
<text x="301" y="268.1">TIGP</text>
<text x="301" y="265.1">USB-C</text>
<text x="307.6" y="268.1">class</text>
<text x="310.1" y="265.1">/</text>
<text x="313" y="265.1">5</text>
<text x="315.2" y="268.1">board</text>
<text x="315.7" y="265.1">V</text>
<text x="318.3" y="265.1">jack</text>
<text x="323.3" y="268.1">2026</text>
<text x="324.2" y="265.1">-&gt;</text>
<text x="329.2" y="265.1">LM66100</text>
<text x="340.6" y="265.1">ORing</text>
<text x="348.4" y="265.1">-&gt;</text>
<text x="353.4" y="265.1">+5V_RAW;</text>
<text x="365.6" y="265.1">2x</text>
<text x="369.6" y="265.1">B0512S-2WR3</text>
<text x="387.4" y="265.1">-&gt;</text>
<text x="392.5" y="265.1">+-12</text>
<text x="400.3" y="265.1">V;</text>
<text x="403.6" y="265.1">78L05</text>
<text x="411.9" y="265.1">-&gt;</text>
<text x="416.9" y="265.1">+5V</text>
<text x="301" y="273.8">File:</text>
<text x="301" y="271.1">Sheet:</text>
<text x="307.1" y="273.8">b2_power.kicad_sch</text>
<text x="309.2" y="271.1">/b2_power/</text>
<text x="301" y="281.2">Size:</text>
<text x="307.6" y="281.2">A3</text>
<text x="323" y="281.2">Date:</text>
<text x="330" y="281.2">2026-09-07</text>
<text x="386" y="281.2">Rev:</text>
<text x="392.4" y="281.2">A</text>
<text x="301" y="284">KiCad</text>
<text x="308.7" y="284">E.D.A.</text>
<text x="316.3" y="284">10.0.3</text>
<text x="386" y="284">Id:</text>
<text x="390.1" y="284">3/11</text>
</g>
<g font-size="1.3" fill="#840000">
<text x="35" y="12">1</text>
<text x="85" y="12">2</text>
<text x="135" y="12">3</text>
<text x="185" y="12">4</text>
<text x="235" y="12">5</text>
<text x="285" y="12">6</text>
<text x="335" y="12">7</text>
<text x="385" y="12">8</text>
<text x="10.3" y="36">A</text>
<text x="408.3" y="36">A</text>
<text x="54.8" y="69.6">USB_DP</text>
<text x="54.8" y="74.7">USB_DN</text>
<text x="10.3" y="86">B</text>
<text x="408.2" y="86">B</text>
<text x="10.3" y="136">C</text>
<text x="408.2" y="136">C</text>
<text x="10.3" y="186">D</text>
<text x="408.2" y="186">D</text>
<text x="10.3" y="236">E</text>
<text x="408.3" y="236">E</text>
<text x="10.3" y="286">F</text>
<text x="35" y="287">1</text>
<text x="85" y="287">2</text>
<text x="135" y="287">3</text>
<text x="185" y="287">4</text>
<text x="235" y="287">5</text>
<text x="285" y="287">6</text>
<text x="335" y="287">7</text>
<text x="385" y="287">8</text>
<text x="408.3" y="286">F</text>
</g>
<g font-size="1.3" fill="#006464">
<text x="113" y="50.3">U201</text>
<text x="33" y="55.4">J201</text>
<text x="39.6" y="59.4">VBUS</text>
<text x="66.3" y="55.1" transform="rotate(-90 66.3 55.1)">F201</text>
<text x="67.7" y="56.4" transform="rotate(-90 67.7 56.4)">polyfuse</text>
<text x="114" y="59.4">VIN</text>
<text x="119.8" y="59.4">VOUT</text>
<text x="120.4" y="54.6" transform="rotate(-90 120.4 54.6)">NC</text>
<text x="128.9" y="56.1">+5V_RAW</text>
<text x="39.6" y="61.9">VBUS</text>
<text x="67.7" y="61.7" transform="rotate(-90 67.7 61.7)">1.5A</text>
<text x="83.1" y="62.4">GND</text>
<text x="105.6" y="63.5" transform="rotate(-90 105.6 63.5)">GND</text>
<text x="114" y="64.5">CE</text>
<text x="122.3" y="64.5">ST</text>
<text x="135.1" y="63.5" transform="rotate(-90 135.1 63.5)">GND</text>
<text x="41.7" y="67">D+</text>
<text x="41.7" y="69.6">D+</text>
<text x="83.4" y="66.5" transform="rotate(-90 83.4 66.5)">D201</text>
<text x="92.7" y="66.8">C203</text>
<text x="120.4" y="70.1" transform="rotate(-90 120.4 70.1)">GND</text>
<text x="41.7" y="72.1">D-</text>
<text x="41.7" y="74.6">D-</text>
<text x="84.9" y="75.7" transform="rotate(-90 84.9 75.7)">SMF5.0A</text>
<text x="92.7" y="77.4">10uF</text>
<text x="113" y="73.6">LM66100DCKR</text>
<text x="39.5" y="79.7">SBU1</text>
<text x="39.5" y="82.3">SBU2</text>
<text x="93.2" y="82.3">GND</text>
<text x="117.3" y="81">GND</text>
<text x="40.8" y="87.3">CC1</text>
<text x="40.8" y="89.9">CC2</text>
<text x="37.9" y="95">SHIELD</text>
<text x="53.3" y="90.9">R201</text>
<text x="57.6" y="94" transform="rotate(-90 57.6 94)">GND</text>
<text x="61" y="93.5">R202</text>
<text x="37.9" y="97.5">SHIELD</text>
<text x="40.6" y="100">GND</text>
<text x="53.3" y="101.5">5.1k</text>
<text x="62.7" y="96.5" transform="rotate(-90 62.7 96.5)">GND</text>
<text x="67.8" y="99.1" transform="rotate(-90 67.8 99.1)">GND</text>
<text x="72.9" y="101.6" transform="rotate(-90 72.9 101.6)">GND</text>
<text x="165.4" y="98">PWR_FLAG</text>
<text x="191.2" y="98">+5V_RAW</text>
<text x="235" y="97.3">U204</text>
<text x="345.4" y="99.8">U203</text>
<text x="363.2" y="100.5">+5VA</text>
<text x="33" y="106.6">USB-C</text>
<text x="40.6" y="102.6">GND</text>
<text x="40.9" y="106.6">16P</text>
<text x="53.8" y="106.4">GND</text>
<text x="61" y="104.1">5.1k</text>
<text x="172.7" y="106.2">C201</text>
<text x="182.9" y="106.2">C202</text>
<text x="201.9" y="107.4">R209</text>
<text x="236" y="106.4">VINVOUT</text>
<text x="241" y="103.7" transform="rotate(-90 241 103.7)">VOUT</text>
<text x="252.6" y="103.1">+3V3</text>
<text x="346.5" y="103.8">IN</text>
<text x="350.8" y="103.8">OUT</text>
<text x="61.5" y="108.9">GND</text>
<text x="224.8" y="111.2">C213</text>
<text x="241" y="112" transform="rotate(-90 241 112)">GND</text>
<text x="247.7" y="111.2">C214</text>
<text x="257.8" y="111.2">C215</text>
<text x="268" y="112.5">R210</text>
<text x="332.9" y="108.2" transform="rotate(-90 332.9 108.2)">+12V</text>
<text x="335.3" y="108.7">C210</text>
<text x="345.4" y="112.9">78L05G-AB3-R</text>
<text x="351.5" y="109.5" transform="rotate(-90 351.5 109.5)">GND</text>
<text x="358.1" y="108.7">C211</text>
<text x="368.3" y="108.7">C212</text>
<text x="172.7" y="116.8">22uF</text>
<text x="182.9" y="116.8">100nF</text>
<text x="201.9" y="118">1k</text>
<text x="202.8" y="119.9" transform="rotate(-90 202.8 119.9)">D203</text>
<text x="222.5" y="114.3" transform="rotate(-90 222.5 114.3)">+5V_RAW</text>
<text x="235" y="115.5">AMS1117-3.3</text>
<text x="335.3" y="119.3">1uF</text>
<text x="358.1" y="119.3">10uF</text>
<text x="368.3" y="119.3">100nF</text>
<text x="173.2" y="121.6">GND</text>
<text x="183.4" y="121.6">GND</text>
<text x="224.8" y="121.8">10uF</text>
<text x="238" y="122.9">GND</text>
<text x="247.7" y="121.8">22uF</text>
<text x="257.8" y="121.8">100nF</text>
<text x="268" y="123.1">1k</text>
<text x="335.2" y="124.2">AGND</text>
<text x="347.9" y="120.4">AGND</text>
<text x="358.1" y="124.2">AGND</text>
<text x="368.3" y="124.2">AGND</text>
<text x="204.3" y="129" transform="rotate(-90 204.3 129)">GREEN</text>
<text x="225.3" y="126.7">GND</text>
<text x="248.2" y="126.7">GND</text>
<text x="258.3" y="126.7">GND</text>
<text x="268.9" y="126.2" transform="rotate(-90 268.9 126.2)">D204</text>
<text x="202.4" y="135.6">GND</text>
<text x="270.3" y="135.4" transform="rotate(-90 270.3 135.4)">GREEN</text>
<text x="268.5" y="141.9">GND</text>
<text x="113" y="149.3">U202</text>
<text x="33" y="154.4">J202</text>
<text x="66.3" y="154.2" transform="rotate(-90 66.3 154.2)">F202</text>
<text x="67.7" y="155.5" transform="rotate(-90 67.7 155.5)">polyfuse</text>
<text x="120.4" y="153.7" transform="rotate(-90 120.4 153.7)">NC</text>
<text x="128.9" y="155.1">+5V_RAW</text>
<text x="37.7" y="161">SLEEVE</text>
<text x="41.7" y="158.5">TIP</text>
<text x="57.6" y="160" transform="rotate(-90 57.6 160)">GND</text>
<text x="67.7" y="160.8" transform="rotate(-90 67.7 160.8)">1.5A</text>
<text x="83.1" y="161.5">GND</text>
<text x="114" y="158.5">VIN</text>
<text x="119.8" y="158.5">VOUT</text>
<text x="206" y="160.5" transform="rotate(-90 206 160.5)">FB201</text>
<text x="232.4" y="160.8">PS201</text>
<text x="272" y="160.5" transform="rotate(-90 272 160.5)">FB203</text>
<text x="277.1" y="161.5">PWR_FLAG</text>
<text x="307.2" y="161.5">+12V</text>
<text x="33" y="167.6">DC005-T20</text>
<text x="37.7" y="163.5">SWITCH</text>
<text x="83.4" y="165.6" transform="rotate(-90 83.4 165.6)">D202</text>
<text x="92.7" y="165.9">C204</text>
<text x="105.6" y="162.6" transform="rotate(-90 105.6 162.6)">GND</text>
<text x="114" y="163.5">CE</text>
<text x="122.3" y="163.5">ST</text>
<text x="135.1" y="162.6" transform="rotate(-90 135.1 162.6)">GND</text>
<text x="207.4" y="167.1" transform="rotate(-90 207.4 167.1)">600R@100MHz</text>
<text x="222.5" y="166.4" transform="rotate(-90 222.5 166.4)">GND</text>
<text x="233.4" y="164.8">+VIN</text>
<text x="233.4" y="167.3">-VIN</text>
<text x="242.4" y="167.3">-VO</text>
<text x="242.4" y="164.8">+VO</text>
<text x="259.5" y="166.4" transform="rotate(-90 259.5 166.4)">AGND</text>
<text x="273.5" y="167.1" transform="rotate(-90 273.5 167.1)">600R@100MHz</text>
<text x="113" y="172.6">LM66100DCKR</text>
<text x="120.4" y="169.2" transform="rotate(-90 120.4 169.2)">GND</text>
<text x="198.3" y="172.7" transform="rotate(-90 198.3 172.7)">+5V_RAW</text>
<text x="212.4" y="168.6">PWR_FLAG</text>
<text x="223.5" y="168.4">C216</text>
<text x="232.4" y="171.4">B0512S-2WR3</text>
<text x="281.9" y="168.4">C207</text>
<text x="289.6" y="168.4">C209</text>
<text x="297.2" y="168.4">R203R204R205</text>
<text x="317.5" y="168.4">R211</text>
<text x="84.9" y="174.7" transform="rotate(-90 84.9 174.7)">SMF5.0A</text>
<text x="92.7" y="176.4">10uF</text>
<text x="223.5" y="179">10uF</text>
<text x="281.9" y="179">22uF</text>
<text x="289.6" y="179">100nF</text>
<text x="297.2" y="179">2.2k 2.2k 2.2k</text>
<text x="317.5" y="179">4.7k</text>
<text x="93.2" y="181.3">GND</text>
<text x="117.3" y="180">GND</text>
<text x="224" y="183.9">GND</text>
<text x="281.9" y="183.9">AGND</text>
<text x="289.5" y="183.9">AGND</text>
<text x="297.1" y="183.9">AGNDAGNDAGND</text>
<text x="318.4" y="180.8" transform="rotate(-90 318.4 180.8)">D205</text>
<text x="319.8" y="190" transform="rotate(-90 319.8 190)">GREEN</text>
<text x="317.5" y="196.6">AGND</text>
<text x="317.5" y="213.6">AGND</text>
<text x="318.4" y="217.7" transform="rotate(-90 318.4 217.7)">D206</text>
<text x="281.9" y="226.3">AGND</text>
<text x="289.5" y="226.3">AGND</text>
<text x="297.1" y="226.3">AGNDAGNDAGND</text>
<text x="319.8" y="226.8" transform="rotate(-90 319.8 226.8)">GREEN</text>
<text x="276.8" y="232.1">C206</text>
<text x="284.4" y="232.1">C208</text>
<text x="292.1" y="232.1">R206R207R208</text>
<text x="312.4" y="232.1">R212</text>
<text x="38.1" y="235.5">TP201</text>
<text x="53.3" y="235.5">TP202</text>
<text x="68.6" y="235.5">TP203</text>
<text x="83.8" y="235.5">TP204</text>
<text x="99.1" y="235.5">TP205</text>
<text x="114.3" y="235.5">TP206</text>
<text x="206" y="238" transform="rotate(-90 206 238)">FB202</text>
<text x="232.4" y="238.2">PS202</text>
<text x="277.1" y="239.8">22uF</text>
<text x="283.5" y="239.8">100nF</text>
<text x="292.9" y="239.8">2.2k 2.2k 2.2k</text>
<text x="313.2" y="239.8">4.7k</text>
<text x="38.1" y="242.5">TP</text>
<text x="53.3" y="242.5">TP</text>
<text x="68.6" y="242.5">TP</text>
<text x="83.8" y="242.5">TP</text>
<text x="99.1" y="242.5">TP</text>
<text x="114.3" y="242.5">TP</text>
<text x="207.4" y="244.6" transform="rotate(-90 207.4 244.6)">600R@100MHz</text>
<text x="222.5" y="243.8" transform="rotate(-90 222.5 243.8)">GND</text>
<text x="233.4" y="242.3">+VIN</text>
<text x="233.4" y="244.8">-VIN</text>
<text x="242.4" y="244.8">-VO</text>
<text x="242.4" y="242.3">+VO</text>
<text x="259.5" y="241.3" transform="rotate(-90 259.5 241.3)">AGND</text>
<text x="272" y="240.5" transform="rotate(-90 272 240.5)">FB204</text>
<text x="277.1" y="241.5">PWR_FLAG</text>
<text x="34.9" y="247.4">+5V_RAW</text>
<text x="52" y="247.4">+3V3</text>
<text x="67.2" y="247.4">+12V</text>
<text x="82.4" y="247.4">-12V</text>
<text x="97.7" y="247.4">+5VA</text>
<text x="113" y="247.4">AGND</text>
<text x="198.3" y="250.2" transform="rotate(-90 198.3 250.2)">+5V_RAW</text>
<text x="212.4" y="246.1">PWR_FLAG</text>
<text x="223.5" y="247.1">C217</text>
<text x="232.4" y="248.8">B0512S-2WR3</text>
<text x="273.5" y="247.1" transform="rotate(-90 273.5 247.1)">600R@100MHz</text>
<text x="307.2" y="248.6">-12V</text>
<text x="223.5" y="257.7">10uF</text>
<text x="224" y="262.6">GND</text>
</g>
<g font-size="1.3" fill="#a90000">
<text x="119.4" y="50.2" transform="rotate(-90 119.4 50.2)">4</text>
<text x="44.5" y="58.4">A4B9</text>
<text x="111.1" y="58.4">1</text>
<text x="126.3" y="58.4">6</text>
<text x="44.5" y="60.9">B4A9</text>
<text x="111.1" y="63.5">3</text>
<text x="126.3" y="63.5">5</text>
<text x="45.6" y="68.6">B6</text>
<text x="45.7" y="66">A6</text>
<text x="45.7" y="71.1">A7</text>
<text x="45.6" y="73.6">B7</text>
<text x="119.4" y="73.1" transform="rotate(-90 119.4 73.1)">2</text>
<text x="45.6" y="81.3">B8</text>
<text x="45.7" y="78.7">A8</text>
<text x="45.6" y="88.9">B5</text>
<text x="45.7" y="86.3">A5</text>
<text x="45.7" y="94">13</text>
<text x="43.9" y="99">A1B12</text>
<text x="43.9" y="101.6">B1A12</text>
<text x="45.7" y="96.5">14</text>
<text x="240" y="97.2" transform="rotate(-90 240 97.2)">4</text>
<text x="233" y="105.4">3</text>
<text x="245.7" y="105.4">2</text>
<text x="343.5" y="102.8">3</text>
<text x="356.2" y="102.8">1</text>
<text x="350.5" y="112.5" transform="rotate(-90 350.5 112.5)">2</text>
<text x="240" y="115" transform="rotate(-90 240 115)">1</text>
<text x="119.4" y="149.3" transform="rotate(-90 119.4 149.3)">4</text>
<text x="46.3" y="157.5">1</text>
<text x="46.3" y="160">2</text>
<text x="111.1" y="157.5">1</text>
<text x="126.3" y="157.5">6</text>
<text x="46.3" y="162.5">3</text>
<text x="111.1" y="162.5">3</text>
<text x="126.3" y="162.5">5</text>
<text x="230.4" y="163.8">1</text>
<text x="230.4" y="166.3">2</text>
<text x="248.2" y="166.3">4</text>
<text x="248.2" y="163.8">6</text>
<text x="119.4" y="172.2" transform="rotate(-90 119.4 172.2)">2</text>
<text x="230.4" y="241.3">1</text>
<text x="230.4" y="243.8">2</text>
<text x="248.2" y="243.8">4</text>
<text x="248.2" y="241.3">6</text>
</g>
<g font-size="1.2" fill="#0000c2">
<text x="160" y="92">+5V_RAW</text>
<text x="169.3" y="92">rail</text>
<text x="173.5" y="92">(both</text>
<text x="179.3" y="92">LM66100</text>
<text x="188.5" y="92">outputs):</text>
<text x="197.7" y="92">bulk</text>
<text x="202.6" y="92">22</text>
<text x="206" y="92">uF</text>
<text x="209.3" y="92">+</text>
<text x="211.9" y="92">100</text>
<text x="216.5" y="92">nF,</text>
<text x="220.3" y="92">green</text>
<text x="226.4" y="92">LED</text>
<text x="230.8" y="92">(2.9</text>
<text x="235.6" y="92">mA);</text>
<text x="240.7" y="92">PWR_FLAG</text>
<text x="250.7" y="92">=</text>
<text x="253.4" y="92">ideal</text>
<text x="258.9" y="92">diodes</text>
<text x="265.8" y="92">drive</text>
<text x="271.3" y="92">the</text>
<text x="275.2" y="92">rail</text>
<text x="30" y="125">CC1/CC2</text>
<text x="39.5" y="125">5.1k</text>
<text x="44.4" y="125">=</text>
<text x="47.1" y="125">UFP</text>
<text x="51.7" y="125">sink,</text>
<text x="57" y="125">5</text>
<text x="59.2" y="125">V.</text>
<text x="62" y="125">Shield</text>
<text x="68.7" y="125">pads</text>
<text x="74" y="125">to</text>
<text x="76.9" y="125">GND</text>
<text x="81.7" y="125">directly</text>
<text x="89.5" y="125">(no</text>
<text x="93.6" y="125">chassis).</text>
<text x="300" y="138">+5VA:</text>
<text x="306.4" y="138">78L05G</text>
<text x="314.3" y="138">from</text>
<text x="319.5" y="138">+12V</text>
<text x="325.4" y="138">(dropout</text>
<text x="334.2" y="138">1.7</text>
<text x="338.2" y="138">V),</text>
<text x="341.7" y="138">ADC/DAC</text>
<text x="351" y="138">analog</text>
<text x="358.2" y="138">supply,</text>
<text x="365.7" y="138">AGND-referenced;</text>
<text x="383" y="138">0.12</text>
<text x="388.1" y="138">W</text>
<text x="390.7" y="138">at</text>
<text x="393.6" y="138">17</text>
<text x="397" y="138">mA</text>
<text x="200" y="145">+3V3:</text>
<text x="206.5" y="145">AMS1117-3.3</text>
<text x="220.1" y="145">(SOT-223),</text>
<text x="231.6" y="145">22</text>
<text x="235" y="145">uF</text>
<text x="238.3" y="145">ceramic</text>
<text x="246.5" y="145">out</text>
<text x="250.5" y="145">(tantalum</text>
<text x="260.4" y="145">3216</text>
<text x="266.1" y="145">drop-in</text>
<text x="274.3" y="145">if</text>
<text x="276.7" y="145">needed),</text>
<text x="285.6" y="145">pin</text>
<text x="289.5" y="145">4</text>
<text x="291.7" y="145">=</text>
<text x="294.3" y="145">tab</text>
<text x="298.3" y="145">(same</text>
<text x="305" y="145">VOUT</text>
<text x="310.5" y="145">net</text>
<text x="314.5" y="145">on</text>
<text x="317.8" y="145">the</text>
<text x="321.7" y="145">footprint)</text>
<text x="200" y="152">Isolated</text>
<text x="208.3" y="152">2</text>
<text x="210.5" y="152">W</text>
<text x="213.1" y="152">modules:</text>
<text x="222.2" y="152">input</text>
<text x="227.9" y="152">4.5-5.5</text>
<text x="236.2" y="152">V,</text>
<text x="238.9" y="152">454</text>
<text x="243.5" y="152">mA</text>
<text x="247.3" y="152">full</text>
<text x="251.4" y="152">load,</text>
<text x="257" y="152">ripple</text>
<text x="263.3" y="152">80</text>
<text x="266.7" y="152">mVp-p</text>
<text x="274.1" y="152">max,</text>
<text x="279.5" y="152">Cout</text>
<text x="284.7" y="152">&lt;=</text>
<text x="288.8" y="152">560</text>
<text x="293.3" y="152">uF,</text>
<text x="297.2" y="152">1.5</text>
<text x="301.1" y="152">kVDC</text>
<text x="306.7" y="152">isolation</text>
<text x="315.6" y="152">(YLPTEC</text>
<text x="323.9" y="152">datasheet)</text>
<text x="30" y="190">Jack:</text>
<text x="35.7" y="190">5</text>
<text x="38" y="190">V</text>
<text x="40.1" y="190">DC,</text>
<text x="44.2" y="190">centre</text>
<text x="51" y="190">+,</text>
<text x="54.2" y="190">5.5/2.1</text>
<text x="62.3" y="190">mm,</text>
<text x="67.2" y="190">1.5-3</text>
<text x="73.8" y="190">A.</text>
<text x="76.5" y="190">Switch</text>
<text x="83.4" y="190">pin</text>
<text x="87.3" y="190">unused.</text>
<text x="239.4" y="199">+12V:</text>
<text x="245.9" y="199">FB</text>
<text x="249.3" y="199">+</text>
<text x="251.9" y="199">22</text>
<text x="255.3" y="199">uF</text>
<text x="258.5" y="199">+</text>
<text x="261.2" y="199">100</text>
<text x="265.7" y="199">nF</text>
<text x="269" y="199">at</text>
<text x="271.9" y="199">the</text>
<text x="275.8" y="199">module;</text>
<text x="284" y="199">3</text>
<text x="286.3" y="199">x</text>
<text x="288.4" y="199">2.2k</text>
<text x="293.4" y="199">=</text>
<text x="296" y="199">16</text>
<text x="299.4" y="199">mA</text>
<text x="303.2" y="199">bleeder</text>
<text x="310.9" y="199">guarantees</text>
<text x="321.9" y="199">the</text>
<text x="325.9" y="199">10</text>
<text x="329.3" y="199">%</text>
<text x="331.8" y="199">minimum</text>
<text x="341" y="199">load</text>
<text x="346" y="199">with</text>
<text x="350.8" y="199">78L05</text>
<text x="357.4" y="199">load</text>
<text x="362.5" y="199">included</text>
<text x="40" y="252">Rail</text>
<text x="44.6" y="252">test</text>
<text x="49.1" y="252">points</text>
<text x="239.4" y="265">-12V:</text>
<text x="245.9" y="265">module</text>
<text x="253.5" y="265">#2</text>
<text x="257" y="265">with</text>
<text x="261.8" y="265">+Vo</text>
<text x="266.5" y="265">on</text>
<text x="269.8" y="265">AGND;</text>
<text x="276.2" y="265">FB</text>
<text x="279.5" y="265">in</text>
<text x="282.3" y="265">the</text>
<text x="286.3" y="265">-Vo</text>
<text x="291" y="265">line;</text>
<text x="296" y="265">3</text>
<text x="298.3" y="265">x</text>
<text x="300.4" y="265">2.2k</text>
<text x="305.3" y="265">bleeder</text>
<text x="313.1" y="265">(16</text>
<text x="317.3" y="265">mA)</text>
<text x="321.9" y="265">+</text>
<text x="324.5" y="265">LED</text>
<text x="328.9" y="265">keep</text>
<text x="334.1" y="265">the</text>
<text x="338.1" y="265">10</text>
<text x="341.5" y="265">%</text>
<text x="344" y="265">minimum</text>
<text x="353.2" y="265">load</text>
<text x="358.2" y="265">without</text>
<text x="365.8" y="265">the</text>
<text x="369.8" y="265">OPT</text>
<text x="374.3" y="265">chain</text>
</g>
</svg>
